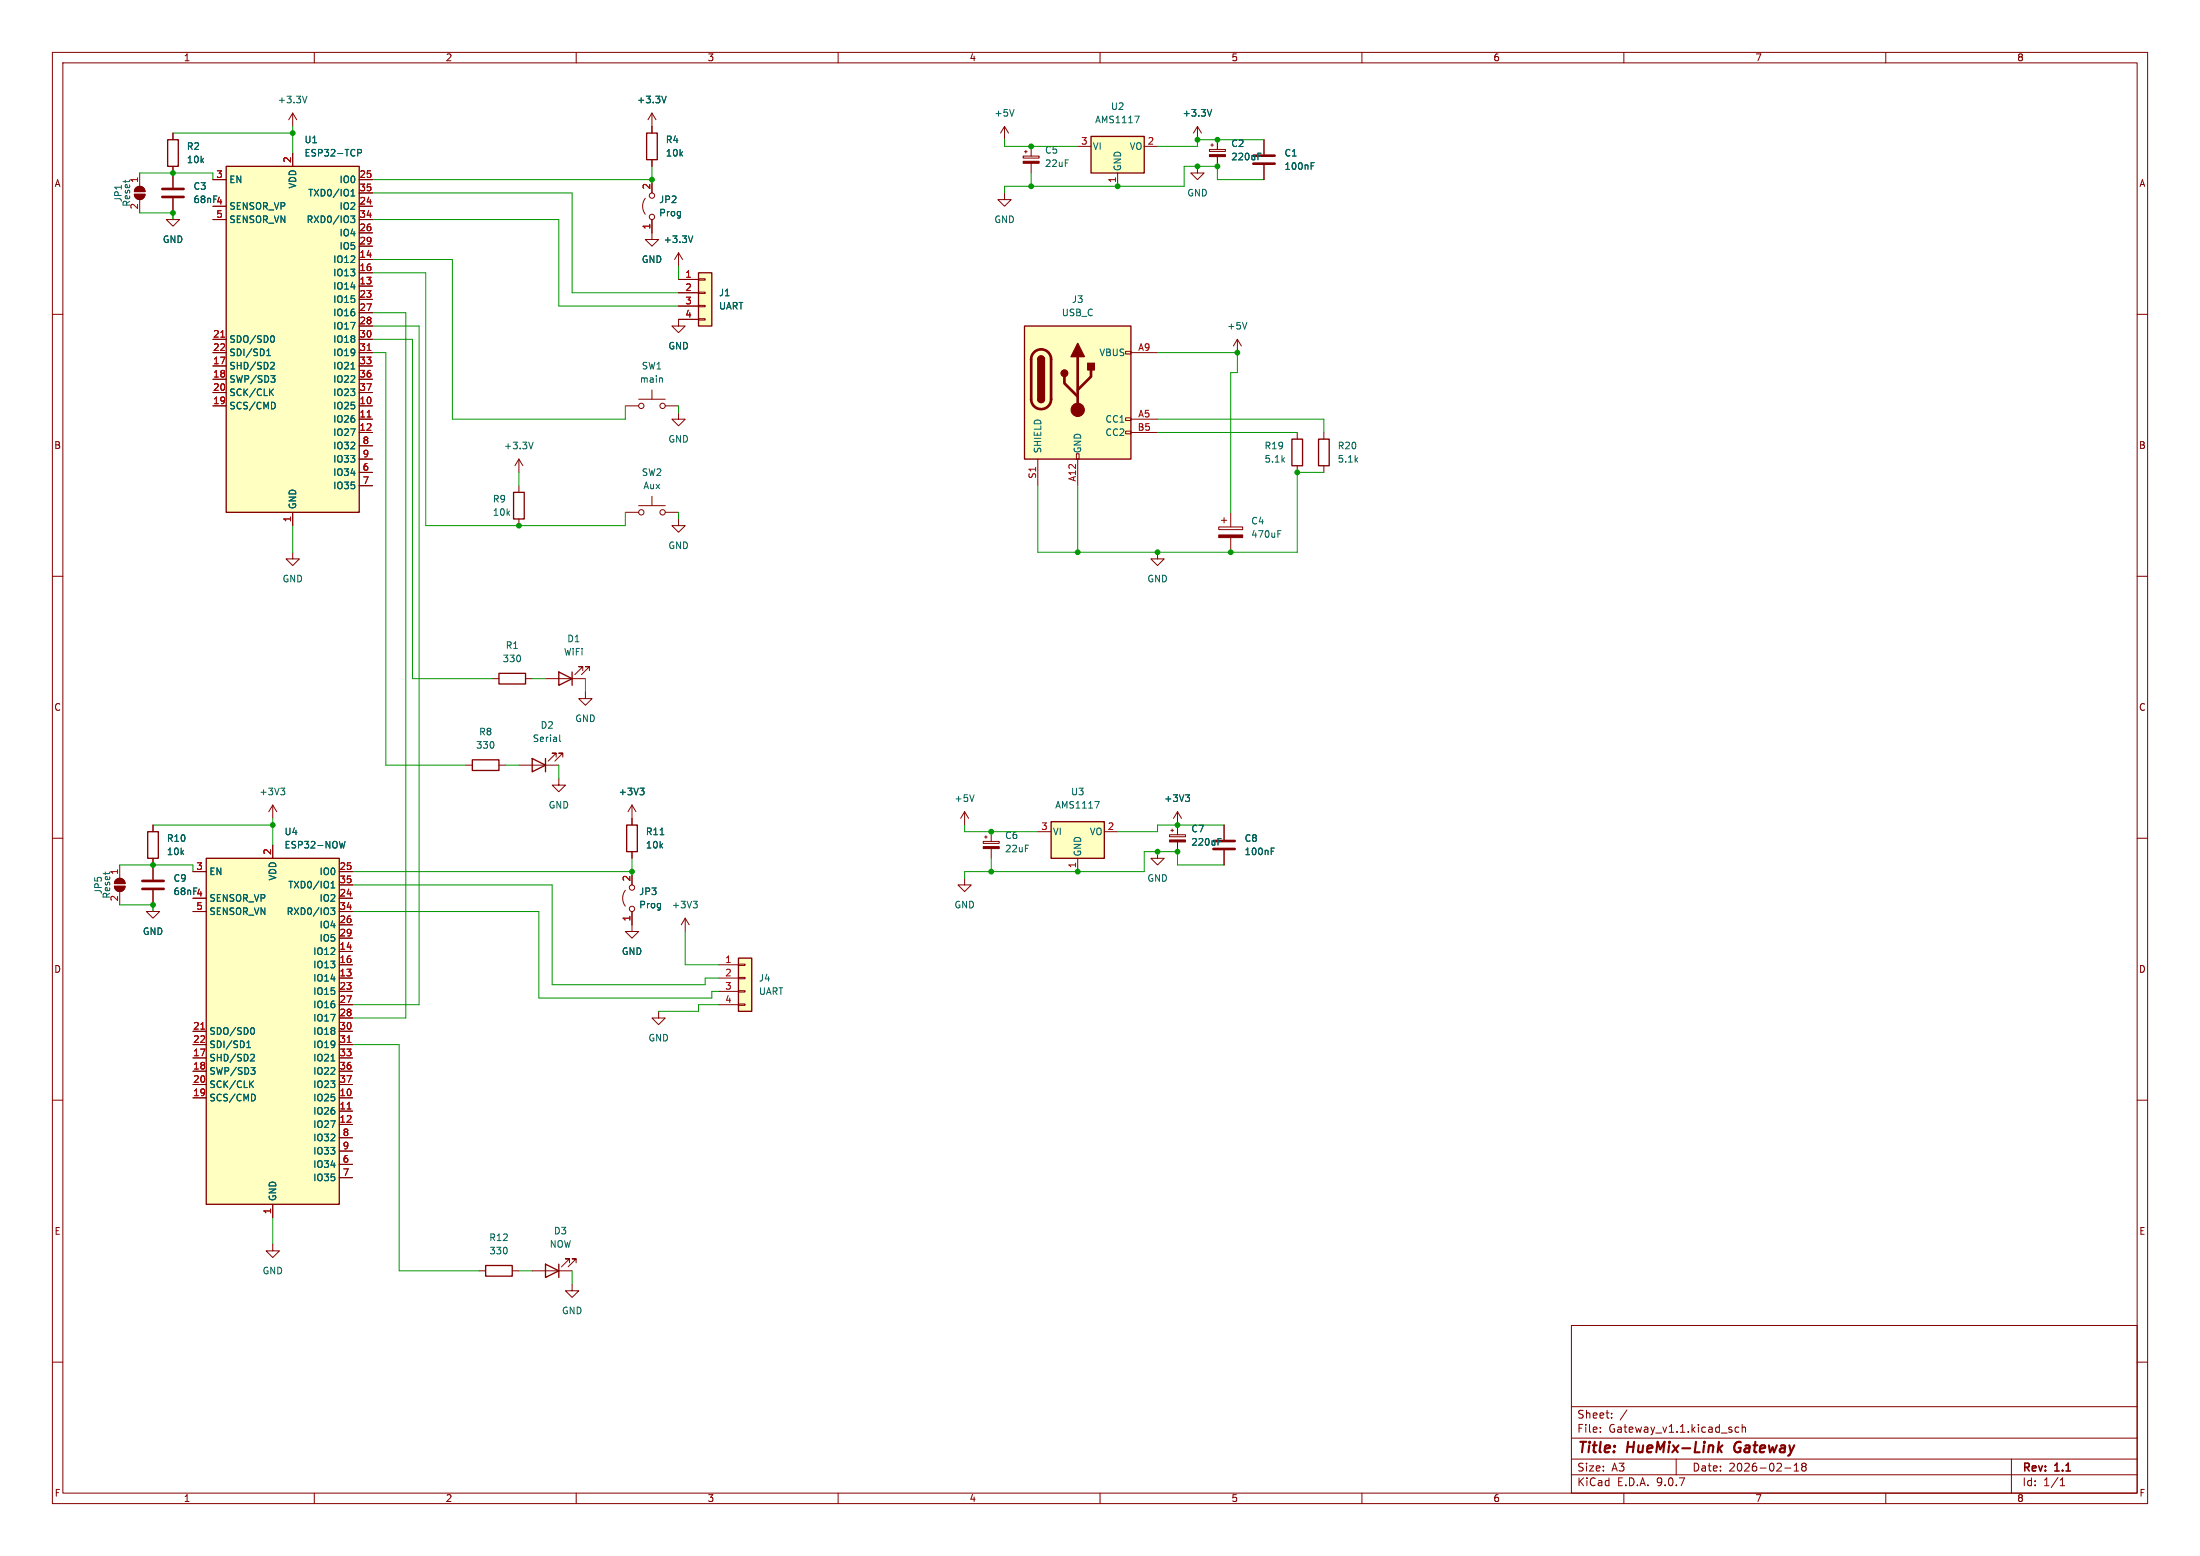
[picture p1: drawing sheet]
<svg xmlns="http://www.w3.org/2000/svg" width="420mm" height="297mm" viewBox="0 0 420 297" stroke-linecap="round" stroke-linejoin="round" font-family="sans-serif">
<g fill="none" stroke="#840000" stroke-width=".19">
<path d="M10 10h400v277h-400zM12 12h396v273h-396zM60 10v2M110 10v2M160 10v2M210 10v2M260 10v2M310 10v2M360 10v2M191.8 24.1l-.8 1.3M191.8 24.1l.7 1.3M191.8 24.1v2.6"/>
<path d="M195.3 29.8h3.1v.4h-3.1zM195.6 29h.5M195.8 28.7v.5M196.8 27.9v1.9M196.8 31.2v1.8M228.6 24.1l-.8 1.3M228.6 24.1l.8 1.3M228.6 24.1v2.6M10 60h2M236.2 64.8l-.7 1.2M236.2 64.8l.8 1.2M236.2 64.8v2.5"/>
<path d="M408 60h2M10 110h2M408 110h2M10 160h2M408 160h2M130.8 175.3l-.8 1.2M130.8 175.3l.8 1.2M130.8 175.3v2.5M10 210h2M408 210h2M300 253h108v32h-108zM10 260h2"/>
<path d="M300 278.5h108M300 274.5h108M300 268.5h108M305.5 273.2v.2M305.5 272.5v.1M307.7 270.5v.2M307.7 269.8v.1M310.6 269.1l-1.3 1.9M320 278.5v3M331.9 272.5l-.4-.1-.3 .3 .2 .6h.5M332.6 272.5l.2-.1 .4 .1v.9M332.6 271.9v1.5"/>
<path d="M342.5 279.7l.4-.4v1.5M344 279.4l-.1 .2 .3 .3M344.2 279.9l-.3 .3 .1 .4 .2 .2 .5-.1 .1-.2-.1-.4-.2-.2M344.2 279.9h.3M344.5 279.3l.3 .3-.3 .3M384 278.5v6.5M408 260h2M60 285v2M110 285v2M160 285v2M210 285v2M260 285v2"/>
<path d="M300 281.5h108M310 285v2M340.7 280.2h1.2M342.5 280.8h.9M360 285v2M393.3 283.6h.9M393.3 282.5l.4-.4v1.5"/>
</g>
<path d="M328.2 276.4l.5 .8M328.8 275.9l-.8 .7M331.4 275.5a1.27 1.27 0 0 0-.1 1.6" fill="none" stroke="#840000" stroke-width=".4"/>
<path d="M193.6 20.9l-.4 1.3M231.3 20.9l-.4 1.3M238 61.5l-.4 1.3M132.3 172h.8l-.4 .5M132.9 172.5l.2 .3v.3l-.2 .2" fill="none" stroke="#006464" stroke-width=".19"/>
<path d="M195.3 30.8h3.1v.4h-3.1z" fill="#840000" stroke="#840000" stroke-width=".19"/>
<path d="M195.6 62.2h20.3v25.4h-20.3z" fill="#ffffc2"/>
<g fill="none" stroke="#840000" stroke-width=".19">
<path d="M25.7 37.1h2a1.02 1.02 0 0 1-1 1 1.02 1.02 0 0 1-1-1zM25.9 35.9a1.02 1.02 0 0 1 1.2-.3 1.02 1.02 0 0 1 .6 1h-2zM26.7 33v2.6M26.7 38.1v2.5M33 37.8v4.1h1.3l-1.3 1.3-1.3-1.3h1.3M33 33v2.8M124.5 21.6v3.8M124.5 30.5v1.3M124.5 21.6l-.8 1.3M124.5 21.6l.7 1.3M191.8 36.8v1.3h1.2l-1.2 1.3-1.3-1.3h1.3M228.6 31.8v1.2h1.3l-1.3 1.3-1.3-1.3h1.3"/>
<path d="M230.9 28.5h3v.4h-3zM231.1 27.7h.5M231.4 27.4v.5M232.4 26.7v1.8M232.4 29.9v1.9M241.3 26.7v2.8M241.3 31.5v2.8M119.4 77.5h2.5M121.9 76.2h5.1M124.5 74.4v1.8M127 77.5h2.5M129.5 61v1.2h1.3l-1.3 1.3-1.2-1.3h1.2"/>
<path d="M129.5 78.7v1.3h1.3l-1.3 1.3-1.2-1.3h1.2M214.9 67.1h1v.5h-1zM214.9 79.8h1v.5h-1zM215.9 67.3h5.1M99.1 87.6l-.8 1.3M99.1 87.6l.7 1.3M99.1 87.6v2.6M99.1 92.7v1.3M99.1 99.1v1.2M119.4 97.8h2.5M121.9 96.5h5.1M124.5 94.7v1.8"/>
<path d="M127 97.8h2.5M198.1 87.6v5.1M205.5 86.6h.5v1h-.5zM205.7 87.6v5.1M214.9 82.3h1v.5h-1zM215.9 80h5.1M215.9 82.6h5.1M233.2 99.3h1M233.7 98.8v1M234.9 97.8v2.8M247.6 82.6v1.2M247.6 88.9v1.3"/>
<path d="M252.7 82.6v1.2M252.7 88.9v1.3M232.7 100.6h4.5v.5h-4.5zM234.9 102.6v2.8"/>
<circle cx="122.4" cy="77.5" r=".51"/>
<circle cx="126.5" cy="77.5" r=".51"/>
<circle cx="122.4" cy="97.8" r=".51"/>
<circle cx="126.5" cy="97.8" r=".51"/>
</g>
<path d="M123.4 25.4h2.1v5.1h-2.1zM195.6 62.2h20.3v25.4h-20.3zM198.1 68.6a.64 .64 0 0 1 .7-.7 .64 .64 0 0 1 .6 .7M198.1 76.2a.64 .64 0 0 0 .7 .6 .64 .64 0 0 0 .6-.6M98 94h2.1v5.1h-2.1zM246.6 83.8h2.1v5.1h-2.1zM251.7 83.8h2v5.1h-2z" fill="none" stroke="#840000" stroke-width=".25"/>
<path d="M31 36.1h4.1M31 37.6h4.1M239.3 29.7h4M239.3 31.2h4M197.4 67.2a1.9 1.9 0 0 1 2.1-.4 1.9 1.9 0 0 1 1.2 1.8v7.6a1.91 1.91 0 0 1-1.9 1.9 1.91 1.91 0 0 1-2-1.9l.1-7.8 .1-.6zM203.2 71.9v1.3l2.5 2.5M205.7 68.1v10.1M208.3 70.6v1.3l-2.6 2.5" fill="none" stroke="#840000" stroke-width=".51"/>
<g fill="#840000" stroke="#840000" stroke-width=".25">
<path d="M198.1 68.6h1.3v7.6h-1.3z"/>
<path d="M198.3 68.1a.64 .64 0 0 1 .7-.1 .64 .64 0 0 1 .4 .6h-1.3z"/>
<path d="M198.1 76.2h1.3a.64 .64 0 0 1-.6 .6 .64 .64 0 0 1-.7-.6z"/>
<path d="M205.7 65.5l1.3 2.6h-2.5z"/>
<path d="M207.6 69.3h1.3v1.3h-1.3z"/>
<circle cx="203.2" cy="71.2" r=".63"/>
</g>
<g fill="#840000" stroke="#840000" stroke-width=".19">
<path d="M232.7 102.1h4.5v.5h-4.5z"/>
<path d="M230.9 29.5h3v.4h-3z"/>
<path d="M25.9 35.9a1.02 1.02 0 0 1 1.2-.3 1.02 1.02 0 0 1 .6 1h-2z"/>
<path d="M25.7 37.1h2a1.02 1.02 0 0 1-1 1 1.02 1.02 0 0 1-1-1z"/>
<circle cx="205.7" cy="78.2" r="1.27"/>
</g>
<path d="M127.2 18.4l-.4 1.2M240.1 29.8h.5M240.1 29.2h.6M250.3 31.7h.4M250.3 31.1h.6M126.4 72.2l.1 .8M101.8 84.4l-.4 1.3M244 101.9h.4M244 101.3h.6" fill="none" stroke="#006464" stroke-width=".19"/>
<path d="M43.2 31.8h25.4v66h-25.4z" fill="#ffffc2"/>
<path d="M32 26.7h2v5.1h-2zM43.2 31.8h25.4v66h-25.4zM95.2 128.5h5.1v2.1h-5.1zM106.7 128.3l2.5 1.2-2.5 1.3zM109.2 128.3v2.5M92.7 241.6h5.1v2h-5.1zM104.1 241.3l2.6 1.3-2.6 1.2zM106.7 241.3v2.5" fill="none" stroke="#840000" stroke-width=".25"/>
<g fill="none" stroke="#840000" stroke-width=".19">
<path d="M33 25.4v1.3M33 31.8v1.2M40.6 34.3h2.6M40.6 39.4h2.6M55.9 21.6v2.5M55.9 29.2v2.6M55.9 21.6l-.8 1.3M55.9 21.6l.7 1.3M68.6 34.3h2.5M68.6 39.4h2.5M68.6 36.8h2.5M123.2 37.8a2.54 2.54 0 0 0 0 3.1"/>
<path d="M124.5 34.3v2.5M40.6 41.9h2.6M68.6 41.9h2.5M68.6 44.5h2.5M68.6 47h2.5M68.6 49.5h2.5M68.6 52.1h2.5M68.6 54.6h2.5M68.6 57.2h2.5M68.6 59.7h2.5M124.5 41.9v3.8h1.2l-1.2 1.3-1.3-1.3h1.3M129.5 48.3l-.7 1.2"/>
<path d="M129.5 48.3l.8 1.2M129.5 48.3v2.5M40.6 64.8h2.6M40.6 67.3h2.6M40.6 69.9h2.6M40.6 72.4h2.6M40.6 74.9h2.6M40.6 77.5h2.6M68.6 64.8h2.5M68.6 67.3h2.5M68.6 69.9h2.5M68.6 72.4h2.5"/>
<path d="M68.6 74.9h2.5M68.6 77.5h2.5M68.6 62.2h2.5M55.9 97.8v2.5M68.6 80h2.5M68.6 82.6h2.5M68.6 85.1h2.5M68.6 87.6h2.5M68.6 90.2h2.5M68.6 92.7h2.5M94 129.5h1.2M100.3 129.5h1.3"/>
<path d="M104.1 129.5h7.7M111.3 128v-.7h-.8h.8l-1.6 1.5M112.5 128v-.7h-.7h.7l-1.5 1.5M21.8 169.2h2.1a1.02 1.02 0 0 1-1 1 1.02 1.02 0 0 1-1.1-1zM22.1 167.9a1.02 1.02 0 0 1 1.1-.2 1.02 1.02 0 0 1 .7 1h-2.1zM22.9 165.1v2.5M22.9 170.2v2.5M91.4 242.6h1.3M97.8 242.6h1.3M101.6 242.6h7.6M108.7 241v-.7h-.8h.8l-1.5 1.5M109.2 245.1v1.3h1.3l-1.3 1.2-1.3-1.2h1.3"/>
<path d="M110 241v-.7h-.8h.8l-1.5 1.5"/>
<circle cx="124.5" cy="37.3" r=".51"/>
<circle cx="124.5" cy="41.4" r=".51"/>
</g>
<g fill="none" stroke="#006464" stroke-width=".19">
<path d="M58.6 18.4l-.4 1.2M67 37.4h.7M67 36.5l.4-.4v1.3M68.3 29.2l.6-.1 .1-.2v-.3l-.7-.1v1.3M66.9 41.2h.8l-.4 .5 .4 .1v.6l-.2 .1-.5-.1M132.3 45l-.5 1.3M50.9 67.9h.8M50.9 67l.4-.4v1.3M51.7 74.8l.5 .7M51.7 71.7h.8l-.4 .5 .3 .1 .1 .4-.2 .3h-.4M51.8 69.2h.5l.1 .3-.8 .9h.8M52 64.1a.68 .68 0 0 1 .4 .6 .68 .68 0 0 1-.4 .6"/>
<path d="M52.2 74.2l-.7 .8M52.3 76.8l.3 .5-.3 .7M67 70.4h.7"/>
</g>
<path d="M42.2 64.4h.7M70.1 66.9h.7M70.1 79.6h.7" fill="none" stroke="#a90000" stroke-width=".19"/>
<g fill="#840000" stroke="#840000" stroke-width=".19">
<path d="M22.1 167.9a1.02 1.02 0 0 1 1.1-.2 1.02 1.02 0 0 1 .7 1h-2.1z"/>
<path d="M21.8 169.2h2.1a1.02 1.02 0 0 1-1 1 1.02 1.02 0 0 1-1.1-1z"/>
</g>
<path d="M39.4 163.8h25.4v66.1h-25.4z" fill="#ffffc2"/>
<path d="M28.2 158.8h2v5h-2zM90.2 145h5v2.1h-5zM101.6 144.8l2.5 1.3-2.5 1.2zM104.1 144.8v2.5M39.4 163.8h25.4v66.1h-25.4z" fill="none" stroke="#840000" stroke-width=".25"/>
<g fill="none" stroke="#840000" stroke-width=".19">
<path d="M129.5 99.1v1.2h1.3l-1.3 1.3-1.2-1.3h1.2M55.9 105.4v1.3h1.2l-1.2 1.3-1.3-1.3h1.3M111.8 132.1v1.3h1.2l-1.2 1.2-1.3-1.2h1.3M29.2 157.5v1.3M52.1 153.7v2.5M52.1 153.7l-.8 1.2M52.1 153.7l.7 1.2M88.9 146.1h1.3M95.2 146.1h1.3M99.1 146.1h7.6M106.2 144.5v-.7h-.8h.8l-1.6 1.5M106.7 148.6v1.3h1.2l-1.2 1.2-1.3-1.2h1.3"/>
<path d="M107.4 144.5v-.7h-.7h.7l-1.5 1.5M120.6 153.7l-.7 1.2M120.6 153.7l.8 1.2M120.6 153.7v2.5M223.3 159.3h3v.4h-3zM223.5 158.5h.5M223.8 158.2v.6M224.8 154.9l-.8 1.3M224.8 154.9l.8 1.3M224.8 154.9v4.4M233.7 157.5v2.8M29.2 169.9v4.1h1.3l-1.3 1.3-1.3-1.3h1.3"/>
<path d="M29.2 163.8v4.1M36.8 166.4h2.6M36.8 171.5h2.6M36.8 174h2.6M52.1 161.3v2.5M64.8 166.4h2.5M64.8 171.5h2.5M64.8 174h2.5M64.8 168.9h2.5M64.8 176.5h2.5M64.8 179.1h2.5M224.8 160.7v1.9"/>
<path d="M233.7 162.3v2.8M36.8 196.9h2.6M36.8 199.4h2.6M64.8 196.9h2.5M64.8 199.4h2.5M64.8 181.6h2.5M64.8 184.2h2.5M64.8 186.7h2.5M64.8 189.2h2.5M64.8 191.8h2.5M64.8 194.3h2.5M36.8 201.9h2.6"/>
<path d="M36.8 204.5h2.6M36.8 207h2.6M36.8 209.6h2.6M64.8 201.9h2.5M64.8 204.5h2.5M64.8 207h2.5M64.8 209.6h2.5M64.8 212.1h2.5M64.8 214.6h2.5M64.8 217.2h2.5M64.8 219.7h2.5M52.1 237.5v1.3h1.2l-1.2 1.2-1.3-1.2h1.3"/>
<path d="M52.1 229.9v2.5M64.8 222.2h2.5M64.8 224.8h2.5"/>
</g>
<g fill="none" stroke="#006464" stroke-width=".19">
<path d="M53.6 150.4h.8l-.5 .5M54.1 150.9l.3 .3v.3l-.3 .2M106.8 140.3v1.1l.2 .1M122.2 150.4h.7l-.4 .5M122.7 150.9l.2 .3v.3l-.2 .2M226.3 151.7h.8l-.4 .5M226.8 152.2l.3 .2v.3l-.3 .3M63.1 173.3h.8l-.4 .5 .4 .1v.5l-.2 .2-.5-.1M63.2 169.5h.7M63.2 168.6l.4-.4v1.3M65.9 160.6l-.3 1.3-.3-.9-.2 .9M232.5 160.7h.4"/>
<path d="M232.5 160.1h.6M242.7 162.5h.4M242.7 161.9h.6M47.1 200h.7M47.1 199.1l.4-.4v1.3M48.1 196.2a.68 .68 0 0 1 .5 .6 .68 .68 0 0 1-.5 .6M47.8 206.9l.6 .7M47.9 203.8h.8l-.4 .5 .3 .1 .1 .4-.3 .2h-.3M48 201.2l.4 .1 .2 .3-.8 .9h.8M48.4 206.3l-.7 .7M48.5 208.9l.2 .5-.2 .7M63.2 202.5h.7"/>
</g>
<path d="M38.3 196.4h.8M66.3 199h.7M66.3 211.7h.7" fill="none" stroke="#a90000" stroke-width=".19"/>
<path d="M27.2 168.1h4M27.2 169.7h4M231.6 160.5h4.1M231.6 162.1h4.1" fill="none" stroke="#840000" stroke-width=".51"/>
<path d="M223.3 160.3h3v.4h-3z" fill="#840000" stroke="#840000" stroke-width=".19"/>
<path d="M133.3 52.1h2.6v10.1h-2.6z" fill="#ffffc2"/>
<path d="M133.3 52.1h2.6v10.1h-2.6z" fill="none" stroke="#840000" stroke-width=".25"/>
<path d="M129.5 53.3h3.8M129.5 55.9h3.8M129.5 58.4h3.8M133.3 53.2h1.3v.3h-1.3zM133.3 55.8h1.3v.2h-1.3zM133.3 58.3h1.3v.2h-1.3zM129.5 61h3.8M133.3 60.8h1.3v.3h-1.3zM221 105.4v1.3h1.2l-1.2 1.3-1.3-1.3h1.3" fill="none" stroke="#840000" stroke-width=".19"/>
<path d="M208.3 26h10.1v7h-10.1z" fill="#ffffc2"/>
<path d="M208.3 26h10.1v7h-10.1z" fill="none" stroke="#840000" stroke-width=".25"/>
<path d="M205.7 27.9h2.6M213.4 33v2.6M218.4 27.9h2.6M184.1 154.9l-.7 1.3M184.1 154.9l.8 1.3M184.1 154.9v2.6M188 159.8h.5M188.2 159.5v.5M189.2 158.8v1.8M184.1 167.6v1.3h1.3l-1.3 1.3-1.2-1.3h1.2M187.7 160.6h3.1v.4h-3.1zM189.2 162v1.8" fill="none" stroke="#840000" stroke-width=".19"/>
<path d="M216.6 22.2h.9l-.6 1.2M186 151.7l-.5 1.3" fill="none" stroke="#006464" stroke-width=".19"/>
<path d="M187.7 161.6h3.1v.4h-3.1z" fill="#840000" stroke="#840000" stroke-width=".19"/>
<path d="M200.7 156.8h10.1v7h-10.1z" fill="#ffffc2"/>
<path d="M119.6 157.5h2.1v5.1h-2.1zM200.7 156.8h10.1v7h-10.1z" fill="none" stroke="#840000" stroke-width=".25"/>
<path d="M120.6 156.2v1.3M198.1 158.8h2.6M210.8 158.8h2.6M120.6 162.6v1.2M205.7 163.8v2.6M221 162.6v1.2h1.2l-1.2 1.3-1.3-1.3h1.3" fill="none" stroke="#840000" stroke-width=".19"/>
<path d="M126 159.3h.7M209 153h.9l-.6 1.2" fill="none" stroke="#006464" stroke-width=".19"/>
<path d="M141 182.9h2.5v10.1h-2.5z" fill="#ffffc2"/>
<path d="M141 182.9h2.5v10.1h-2.5z" fill="none" stroke="#840000" stroke-width=".25"/>
<g fill="none" stroke="#840000" stroke-width=".19">
<path d="M33 25.4v1.3M33 31.8v4M33 37.8v2.8M40.6 34.3h2.6M40.6 39.4h2.6M55.9 29.2v2.6M68.6 34.3h2.5M68.6 39.4h2.5M68.6 36.8h2.5M124.5 24.1v1.3M124.5 30.5v1.3M124.5 34.3v2.5"/>
<path d="M232.4 26.7v1.8M232.4 29.9v1.9M241.3 26.7v2.8M241.3 31.5v2.8M40.6 41.9h2.6M68.6 41.9h2.5M68.6 44.5h2.5M68.6 47h2.5M68.6 49.5h2.5M68.6 52.1h2.5M68.6 54.6h2.5M68.6 57.2h2.5"/>
<path d="M68.6 59.7h2.5M124.5 41.9v2.6M129.5 53.3h3.8M129.5 55.9h3.8M129.5 58.4h3.8M40.6 64.8h2.6M40.6 67.3h2.6M40.6 69.9h2.6M40.6 72.4h2.6M40.6 74.9h2.6M40.6 77.5h2.6M68.6 64.8h2.5"/>
<path d="M68.6 67.3h2.5M68.6 69.9h2.5M68.6 72.4h2.5M68.6 74.9h2.5M68.6 77.5h2.5M68.6 62.2h2.5M129.5 61h3.8M55.9 97.8v2.5M68.6 80h2.5M68.6 82.6h2.5M68.6 85.1h2.5M68.6 87.6h2.5"/>
<path d="M68.6 90.2h2.5M68.6 92.7h2.5M29.2 157.5v1.3M120.6 156.2v1.3M224.8 157.5v1.8M233.7 157.5v2.8M29.2 163.8v4.1M29.2 169.9v2.8M36.8 166.4h2.6M36.8 171.5h2.6M36.8 174h2.6M52.1 161.3v2.5"/>
<path d="M64.8 166.4h2.5M64.8 171.5h2.5M64.8 174h2.5M64.8 168.9h2.5M64.8 176.5h2.5M64.8 179.1h2.5M119.4 169.9a2.54 2.54 0 0 0 0 3.1M120.6 174v3.8h1.3l-1.3 1.3-1.2-1.3h1.2M120.6 162.6v1.2M120.6 166.4v2.5M224.8 160.7v1.9M233.7 162.3v2.8"/>
<path d="M36.8 196.9h2.6M36.8 199.4h2.6M64.8 184.2h2.5M64.8 186.7h2.5M64.8 189.2h2.5M64.8 191.8h2.5M64.8 196.9h2.5M64.8 199.4h2.5M64.8 181.6h2.5M64.8 194.3h2.5M125.7 193v1.3h1.3l-1.3 1.3-1.2-1.3h1.2M137.2 184.2h3.8"/>
<path d="M137.2 186.7h3.8M137.2 189.2h3.8M137.2 191.8h3.8M141 184h1.2v.3h-1.2zM141 186.6h1.2v.2h-1.2zM141 189.1h1.2v.3h-1.2zM141 191.6h1.2v.3h-1.2zM36.8 201.9h2.6M36.8 204.5h2.6M36.8 207h2.6M36.8 209.6h2.6M64.8 201.9h2.5"/>
<path d="M64.8 204.5h2.5M64.8 207h2.5M64.8 209.6h2.5M64.8 212.1h2.5M64.8 214.6h2.5M64.8 217.2h2.5M64.8 219.7h2.5M52.1 229.9v2.5M64.8 222.2h2.5M64.8 224.8h2.5"/>
<circle cx="120.7" cy="169.4" r=".51"/>
<circle cx="120.7" cy="173.5" r=".51"/>
</g>
<g fill="none" stroke="#009600" stroke-width=".19">
<path d="M26.7 33h13.9v1.3M33 25.4h22.9M55.9 24.1v5.1M71.1 36.8h38.1v19.1h20.3M124.5 31.8v2.5h-53.4M191.8 26.7v1.2h13.9M196.8 33v2.6M241.3 34.3h-8.9v-2.5h-6.3v3.8h-34.3v1.2M241.3 26.7h-12.7v1.2h-7.6M26.7 40.6h6.3v1.3M71.1 49.5h15.3v30.5h33v-2.5M71.1 52.1h10.2v48.2h38.1v-2.5"/>
<path d="M71.1 41.9h35.6v16.5h22.8M71.1 59.7h6.4v134.6h-10.2M129.5 50.8v2.5M71.1 62.2h8.9v129.6h-12.7M71.1 67.3h2.6v78.8h15.2M71.1 64.8h7.6v64.7h15.3M129.5 77.5v1.2M221 67.3h15.2v3.8h-1.3v26.7M99.1 90.2v2.5M129.5 97.8v1.3M205.7 92.7v12.7M221 82.6h26.6"/>
<path d="M221 80h31.7v2.6M252.7 90.2h-5.1v15.2h-49.5v-12.7M55.9 100.3v5.1M101.6 129.5h2.5M111.8 129.5v2.6M29.2 157.5h22.9M52.1 156.2v5.1M96.5 146.1h2.6M106.7 146.1v2.5M184.1 157.5v1.3h14M233.7 157.5h-12.7v1.3h-7.6M22.9 165.1h13.9v1.3"/>
<path d="M22.9 172.7h6.3v1.3M67.3 174h35.6v16.5h33v-1.3h1.3M67.3 168.9h38.1v19.1h29.2v-1.3h2.6M120.6 163.8v2.6h-53.3M130.8 177.8v6.4h6.4M189.2 163.8v2.6M233.7 165.1h-8.9v-2.5h-6.4v3.8h-34.3v1.2M67.3 199.4h8.9v43.2h15.2M137.2 191.8h-3.9v1.2h-7.6M52.1 232.4v5.1M99.1 242.6h2.5M109.2 242.6v2.5"/>
</g>
<g fill="none" stroke="#006464" stroke-width=".19">
<path d="M127.2 18.4l-.4 1.2M67 37.4h.7M67 36.5l.4-.4v1.3M68.3 29.2l.6-.1 .1-.2v-.3l-.7-.1v1.3M231.3 20.9l-.4 1.3M240.1 29.8h.5M240.1 29.2h.6M250.3 31.7h.4M250.3 31.1h.6M66.9 41.2h.8l-.4 .5 .4 .1v.6l-.2 .1-.5-.1M132.3 45l-.5 1.3M50.9 67.9h.8"/>
<path d="M50.9 67l.4-.4v1.3M51.7 74.8l.5 .7M51.7 71.7h.8l-.4 .5 .3 .1 .1 .4-.2 .3h-.4M51.8 69.2h.5l.1 .3-.8 .9h.8M52 64.1a.68 .68 0 0 1 .4 .6 .68 .68 0 0 1-.4 .6M52.2 74.2l-.7 .8M52.3 76.8l.3 .5-.3 .7M67 70.4h.7M122.2 150.4h.7l-.4 .5M122.7 150.9l.2 .3v.3l-.2 .2M126 159.3h.7M226.3 151.7h.8l-.4 .5"/>
<path d="M226.8 152.2l.3 .2v.3l-.3 .3M63.1 173.3h.8l-.4 .5 .4 .1v.5l-.2 .2-.5-.1M63.2 169.5h.7M63.2 168.6l.4-.4v1.3M65.9 160.6l-.3 1.3-.3-.9-.2 .9M232.5 160.7h.4M232.5 160.1h.6M242.7 162.5h.4M242.7 161.9h.6M47.1 200h.7M47.1 199.1l.4-.4v1.3M48.1 196.2a.68 .68 0 0 1 .5 .6 .68 .68 0 0 1-.5 .6"/>
<path d="M47.8 206.9l.6 .7M47.9 203.8h.8l-.4 .5 .3 .1 .1 .4-.3 .2h-.3M48 201.2l.4 .1 .2 .3-.8 .9h.8M48.4 206.3l-.7 .7M48.5 208.9l.2 .5-.2 .7M63.2 202.5h.7"/>
</g>
<path d="M42.2 64.4h.7M70.1 66.9h.7M70.1 79.6h.7M38.3 196.4h.8M66.3 199h.7M66.3 211.7h.7" fill="none" stroke="#a90000" stroke-width=".19"/>
<g fill="#009600" stroke="#009600" stroke-width=".19">
<circle cx="236.2" cy="67.3" r=".46"/>
<circle cx="247.6" cy="90.2" r=".46"/>
<circle cx="232.4" cy="31.8" r=".46"/>
<circle cx="99.1" cy="100.3" r=".46"/>
<circle cx="189.2" cy="158.8" r=".46"/>
<circle cx="189.2" cy="166.4" r=".46"/>
<circle cx="120.6" cy="166.4" r=".46"/>
<circle cx="221" cy="162.6" r=".46"/>
<circle cx="205.7" cy="166.4" r=".46"/>
<circle cx="205.7" cy="105.4" r=".46"/>
<circle cx="234.9" cy="105.4" r=".46"/>
<circle cx="221" cy="105.4" r=".46"/>
<circle cx="224.8" cy="162.6" r=".46"/>
<circle cx="224.8" cy="157.5" r=".46"/>
<circle cx="52.1" cy="157.5" r=".46"/>
<circle cx="29.2" cy="165.1" r=".46"/>
<circle cx="29.2" cy="172.7" r=".46"/>
<circle cx="55.9" cy="25.4" r=".46"/>
<circle cx="124.5" cy="34.3" r=".46"/>
<circle cx="33" cy="40.6" r=".46"/>
<circle cx="33" cy="33" r=".46"/>
<circle cx="228.6" cy="26.7" r=".46"/>
<circle cx="196.8" cy="35.6" r=".46"/>
<circle cx="228.6" cy="31.8" r=".46"/>
<circle cx="232.4" cy="26.7" r=".46"/>
<circle cx="213.4" cy="35.6" r=".46"/>
<circle cx="196.8" cy="27.9" r=".46"/>
</g>
<g font-size="2.8" fill="#840000">
<text x="301" y="277.9">Title:</text>
<text x="310.6" y="277.9">HueMix-Link</text>
<text x="331.9" y="277.9">Gateway</text>
</g>
<g font-size="2.1" fill="#840000">
<text x="301" y="273.7">File:</text>
<text x="301" y="271">Sheet:</text>
<text x="307.1" y="273.7">Gateway_v1.1.kicad_sch</text>
<text x="301" y="281.1">Size:</text>
<text x="307.6" y="281.1">A3</text>
<text x="323" y="281.1">Date:</text>
<text x="330" y="281.1">2026-02-18</text>
<text x="386" y="281.3">Rev:</text>
<text x="392.4" y="281.3">1.1</text>
<text x="301" y="283.9">KiCad</text>
<text x="308.7" y="283.9">E.D.A.</text>
<text x="316.3" y="283.9">9.0.7</text>
<text x="386" y="283.9">Id:</text>
<text x="390.1" y="283.9">1/1</text>
</g>
<g font-size="1.8" fill="#840000">
<text x="35" y="11.9">1</text>
<text x="85" y="11.9">2</text>
<text x="135" y="11.9">3</text>
<text x="185" y="11.9">4</text>
<text x="235" y="11.9">5</text>
<text x="285" y="11.9">6</text>
<text x="335" y="11.9">7</text>
<text x="385" y="11.9">8</text>
<text x="10.3" y="35.9">A</text>
<text x="408.3" y="35.9">A</text>
<text x="10.3" y="85.9">B</text>
<text x="408.2" y="85.9">B</text>
<text x="10.3" y="135.9">C</text>
<text x="408.2" y="135.9">C</text>
<text x="10.3" y="185.9">D</text>
<text x="408.2" y="185.9">D</text>
<text x="10.3" y="235.9">E</text>
<text x="408.3" y="235.9">E</text>
<text x="10.3" y="285.9">F</text>
<text x="35" y="286.9">1</text>
<text x="85" y="286.9">2</text>
<text x="135" y="286.9">3</text>
<text x="185" y="286.9">4</text>
<text x="235" y="286.9">5</text>
<text x="285" y="286.9">6</text>
<text x="335" y="286.9">7</text>
<text x="385" y="286.9">8</text>
<text x="408.3" y="285.9">F</text>
</g>
<g font-size="1.8" fill="#006464">
<text x="52.9" y="19.9">+3.3V</text>
<text x="121.5" y="19.9">+3.3V</text>
<text x="189.7" y="22.5">+5V</text>
<text x="209" y="23.7">AMS1117</text>
<text x="212" y="21.2">U2</text>
<text x="225.7" y="22.5">+3.3V</text>
<text x="35.6" y="28.8">R2</text>
<text x="58" y="27.5">U1</text>
<text x="127" y="27.5">R4</text>
<text x="199.4" y="29.5">C5</text>
<text x="208.5" y="28.8">VI</text>
<text x="215.6" y="28.8">VO</text>
<text x="235" y="28.3">C2</text>
<text x="26.4" y="35" transform="rotate(-90 26.4 35)">1</text>
<text x="35.6" y="31.3">10k</text>
<text x="43.7" y="35.2">EN</text>
<text x="58" y="30.1">ESP32-TCP</text>
<text x="64.7" y="35.2">IO0</text>
<text x="127" y="30.1">10k</text>
<text x="199.4" y="32.1">22uF</text>
<text x="214.2" y="32.8" transform="rotate(-90 214.2 32.8)">GND</text>
<text x="235" y="30.8">220uF</text>
<text x="245.1" y="30.1">C1</text>
<text x="245.1" y="32.6">100nF</text>
<text x="23.4" y="38.7" transform="rotate(-90 23.4 38.7)">JP1</text>
<text x="25" y="39.6" transform="rotate(-90 25 39.6)">Reset</text>
<text x="36.8" y="36.4">C3</text>
<text x="36.8" y="39">68nF 4</text>
<text x="43.7" y="40.2">SENSOR_VP</text>
<text x="56.7" y="36.1" transform="rotate(-90 56.7 36.1)">VDD</text>
<text x="58.7" y="37.7">TXD0/IO1</text>
<text x="64.7" y="40.2">IO2</text>
<text x="125.7" y="39">JP2</text>
<text x="125.7" y="41.5">Prog</text>
<text x="226.6" y="37.7">GND</text>
<text x="31" y="46.6">GND</text>
<text x="43.7" y="42.8">SENSOR_VN</text>
<text x="58.4" y="42.8">RXD0/IO3</text>
<text x="64.7" y="45.3">IO4</text>
<text x="64.7" y="47.9">IO5</text>
<text x="126.6" y="46.6">+3.3V</text>
<text x="189.7" y="42.8">GND</text>
<text x="63.5" y="50.4">IO12</text>
<text x="63.5" y="52.9">IO13</text>
<text x="122.4" y="50.4">GND</text>
<text x="63.5" y="55.5">IO14</text>
<text x="63.5" y="58">IO15</text>
<text x="137.2" y="56.7">J1</text>
<text x="137.2" y="59.3">UART</text>
<text x="204.5" y="58">J3</text>
<text x="43.7" y="65.6">SDO/SD0</text>
<text x="63.5" y="60.6">IO16</text>
<text x="63.5" y="63.1">IO17</text>
<text x="63.5" y="65.6">IO18</text>
<text x="202.6" y="60.6">USB_C</text>
<text x="234.2" y="63.1">+5V</text>
<text x="43.7" y="68.2">SDI/SD1</text>
<text x="43.7" y="70.7">SHD/SD2</text>
<text x="63.5" y="68.2">IO19</text>
<text x="63.5" y="70.7">IO21</text>
<text x="122.4" y="70.7">SW1</text>
<text x="127.5" y="66.9">GND</text>
<text x="209.8" y="68.2">VBUS</text>
<text x="43.7" y="73.3">SWP/SD3</text>
<text x="43.7" y="75.8">SCK/CLK</text>
<text x="63.5" y="73.3">IO22</text>
<text x="63.5" y="75.8">IO23</text>
<text x="122.1" y="73.3">main</text>
<text x="43.7" y="78.3">SCS/CMD</text>
<text x="63.5" y="78.3">IO25</text>
<text x="63.5" y="80.9">IO26</text>
<text x="63.5" y="83.4">IO27</text>
<text x="210.9" y="80.9">CC1</text>
<text x="210.9" y="83.4">CC2</text>
<text x="63.5" y="86">IO32</text>
<text x="63.5" y="88.5">IO33</text>
<text x="96.1" y="86">+3.3V</text>
<text x="127.5" y="84.7">GND</text>
<text x="199" y="86.6" transform="rotate(-90 199 86.6)">SHIELD</text>
<text x="206.6" y="86.6" transform="rotate(-90 206.6 86.6)">GND</text>
<text x="241.3" y="88.5">5.1k</text>
<text x="241.3" y="86">R19</text>
<text x="255.3" y="88.5">5.1k</text>
<text x="255.3" y="86">R20</text>
<text x="63.5" y="91">IO34</text>
<text x="63.5" y="93.6">IO35</text>
<text x="122.4" y="91">SW2</text>
<text x="122.7" y="93.6">Aux</text>
<text x="56.7" y="97.3" transform="rotate(-90 56.7 97.3)">GND</text>
<text x="94" y="96.1">R9</text>
<text x="94" y="98.7">10k</text>
<text x="238.8" y="100.3">C4</text>
<text x="127.5" y="105">GND</text>
<text x="238.8" y="102.8">470uF</text>
<text x="53.8" y="111.4">GND</text>
<text x="218.9" y="111.4">GND</text>
<text x="96.4" y="124.1">R1</text>
<text x="107.6" y="125.3">WiFi</text>
<text x="108.2" y="122.8">D1</text>
<text x="95.9" y="126.6">330</text>
<text x="90.8" y="143.1">330</text>
<text x="91.4" y="140.6">R8</text>
<text x="101.6" y="141.8">Serial</text>
<text x="103.1" y="139.3">D2</text>
<text x="109.7" y="138">GND</text>
<text x="49.4" y="152">+3V3</text>
<text x="104.6" y="154.5">GND</text>
<text x="118" y="152">+3V3</text>
<text x="182.1" y="153.3">+5V</text>
<text x="201.3" y="154.5">AMS1117</text>
<text x="204.4" y="152">U3</text>
<text x="222.1" y="153.3">+3V3</text>
<text x="31.8" y="160.9">R10</text>
<text x="54.2" y="159.6">U4</text>
<text x="123.2" y="159.6">R11</text>
<text x="191.8" y="160.3">C6</text>
<text x="200.9" y="159.6">VI</text>
<text x="207.9" y="159.6">VO</text>
<text x="227.3" y="159.1">C7</text>
<text x="227.3" y="161.6">220uF</text>
<text x="237.5" y="160.9">C8</text>
<text x="22.6" y="167.1" transform="rotate(-90 22.6 167.1)">1</text>
<text x="31.8" y="163.4">10k</text>
<text x="39.9" y="167.2">EN</text>
<text x="54.2" y="162.2">ESP32-NOW</text>
<text x="60.9" y="167.2">IO0</text>
<text x="123.2" y="162.2">10k</text>
<text x="191.8" y="162.9">22uF</text>
<text x="206.6" y="163.6" transform="rotate(-90 206.6 163.6)">GND</text>
<text x="237.5" y="163.4">100nF</text>
<text x="19.6" y="170.8" transform="rotate(-90 19.6 170.8)">JP5</text>
<text x="21.2" y="171.6" transform="rotate(-90 21.2 171.6)">Reset</text>
<text x="33" y="168.5">C9</text>
<text x="39.9" y="172.3">SENSOR_VP</text>
<text x="52.9" y="168.2" transform="rotate(-90 52.9 168.2)">VDD</text>
<text x="54.9" y="169.8">TXD0/IO1</text>
<text x="60.9" y="172.3">IO2</text>
<text x="121.9" y="171">JP3</text>
<text x="121.9" y="173.6">Prog</text>
<text x="128.2" y="173.6">+3V3</text>
<text x="182.1" y="173.6">GND</text>
<text x="218.9" y="168.5">GND</text>
<text x="27.2" y="178.7">GND</text>
<text x="39.9" y="174.9">SENSOR_VN</text>
<text x="54.6" y="174.9">RXD0/IO3</text>
<text x="60.9" y="177.4">IO4</text>
<text x="60.9" y="179.9">IO5</text>
<text x="59.7" y="182.5">IO12</text>
<text x="59.7" y="185">IO13</text>
<text x="118.6" y="182.5">GND</text>
<text x="59.7" y="187.6">IO14</text>
<text x="59.7" y="190.1">IO15</text>
<text x="144.8" y="187.6">J4</text>
<text x="144.8" y="190.1">UART</text>
<text x="39.9" y="197.7">SDO/SD0</text>
<text x="59.7" y="192.6">IO16</text>
<text x="59.7" y="195.2">IO17</text>
<text x="59.7" y="197.7">IO18</text>
<text x="39.9" y="200.3">SDI/SD1</text>
<text x="39.9" y="202.8">SHD/SD2</text>
<text x="59.7" y="200.3">IO19</text>
<text x="59.7" y="202.8">IO21</text>
<text x="123.7" y="199">GND</text>
<text x="39.9" y="205.3">SWP/SD3</text>
<text x="39.9" y="207.9">SCK/CLK</text>
<text x="59.7" y="205.3">IO22</text>
<text x="59.7" y="207.9">IO23</text>
<text x="39.9" y="210.4">SCS/CMD</text>
<text x="59.7" y="210.4">IO25</text>
<text x="59.7" y="213">IO26</text>
<text x="59.7" y="215.5">IO27</text>
<text x="59.7" y="218">IO32</text>
<text x="59.7" y="220.6">IO33</text>
<text x="59.7" y="223.1">IO34</text>
<text x="59.7" y="225.7">IO35</text>
<text x="52.9" y="229.4" transform="rotate(-90 52.9 229.4)">GND</text>
<text x="93.3" y="237.1">R12</text>
<text x="93.3" y="239.6">330</text>
<text x="104.8" y="238.4">NOW</text>
<text x="105.7" y="235.8">D3</text>
<text x="50" y="243.4">GND</text>
<text x="107.2" y="251.1">GND</text>
</g>
<g font-size="1.8" fill="#a90000">
<text x="206.3" y="27.7">3</text>
<text x="219" y="27.7">2</text>
<text x="41.2" y="34">3</text>
<text x="55.6" y="31.2" transform="rotate(-90 55.6 31.2)">2</text>
<text x="68.5" y="34">25</text>
<text x="213.1" y="35" transform="rotate(-90 213.1 35)">1</text>
<text x="26.4" y="40.1" transform="rotate(-90 26.4 40.1)">2</text>
<text x="41.2" y="41.7">5</text>
<text x="68.5" y="36.6">35</text>
<text x="68.5" y="39.1">24</text>
<text x="68.5" y="41.7">34</text>
<text x="124.2" y="36.3" transform="rotate(-90 124.2 36.3)">2</text>
<text x="68.5" y="44.2">26</text>
<text x="68.5" y="46.7">29</text>
<text x="124.2" y="43.9" transform="rotate(-90 124.2 43.9)">1</text>
<text x="68.5" y="49.3">14</text>
<text x="68.5" y="51.8">16</text>
<text x="130.7" y="53.1">1</text>
<text x="68.5" y="54.4">13</text>
<text x="68.5" y="56.9">23</text>
<text x="68.5" y="59.4">27</text>
<text x="130.7" y="55.6">2</text>
<text x="130.7" y="58.2">3</text>
<text x="40.6" y="64.5">21</text>
<text x="68.5" y="62">28</text>
<text x="68.5" y="64.5">30</text>
<text x="130.7" y="60.7">4</text>
<text x="40.6" y="67.1">22</text>
<text x="40.6" y="69.6">17</text>
<text x="68.5" y="67.1">31</text>
<text x="68.5" y="69.6">33</text>
<text x="217.2" y="67.1">A9</text>
<text x="40.6" y="72.1">18</text>
<text x="40.6" y="74.7">20</text>
<text x="40.6" y="77.2">19</text>
<text x="68.5" y="72.1">36</text>
<text x="68.5" y="74.7">37</text>
<text x="68.5" y="77.2">10</text>
<text x="68.5" y="79.8">11</text>
<text x="68.5" y="82.3">12</text>
<text x="217.1" y="82.3">B5</text>
<text x="217.2" y="79.8">A5</text>
<text x="69.1" y="84.8">8</text>
<text x="69.1" y="87.4">9</text>
<text x="69.1" y="89.9">6</text>
<text x="69.1" y="92.5">7</text>
<text x="197.9" y="91.5" transform="rotate(-90 197.9 91.5)">S1</text>
<text x="205.5" y="92" transform="rotate(-90 205.5 92)">A12</text>
<text x="55.6" y="99.8" transform="rotate(-90 55.6 99.8)">1</text>
<text x="198.7" y="158.5">3</text>
<text x="211.4" y="158.5">2</text>
<text x="37.4" y="166.1">3</text>
<text x="51.8" y="163.3" transform="rotate(-90 51.8 163.3)">2</text>
<text x="64.7" y="166.1">25</text>
<text x="205.5" y="165.8" transform="rotate(-90 205.5 165.8)">1</text>
<text x="22.6" y="172.2" transform="rotate(-90 22.6 172.2)">2</text>
<text x="33" y="171">68nF 4</text>
<text x="37.4" y="173.7">5</text>
<text x="64.7" y="168.7">35</text>
<text x="64.7" y="171.2">24</text>
<text x="64.7" y="173.7">34</text>
<text x="120.4" y="168.3" transform="rotate(-90 120.4 168.3)">2</text>
<text x="64.7" y="176.3">26</text>
<text x="64.7" y="178.8">29</text>
<text x="120.4" y="176" transform="rotate(-90 120.4 176)">1</text>
<text x="64.7" y="181.4">14</text>
<text x="64.7" y="183.9">16</text>
<text x="138.4" y="183.9">1</text>
<text x="64.7" y="186.4">13</text>
<text x="64.7" y="189">23</text>
<text x="64.7" y="191.5">27</text>
<text x="138.4" y="186.4">2</text>
<text x="138.4" y="189">3</text>
<text x="138.4" y="191.5">4</text>
<text x="36.8" y="196.6">21</text>
<text x="64.7" y="194.1">28</text>
<text x="64.7" y="196.6">30</text>
<text x="36.8" y="199.1">22</text>
<text x="36.8" y="201.7">17</text>
<text x="64.7" y="199.1">31</text>
<text x="64.7" y="201.7">33</text>
<text x="36.8" y="204.2">18</text>
<text x="36.8" y="206.8">20</text>
<text x="36.8" y="209.3">19</text>
<text x="64.7" y="204.2">36</text>
<text x="64.7" y="206.8">37</text>
<text x="64.7" y="209.3">10</text>
<text x="64.7" y="211.8">11</text>
<text x="64.7" y="214.4">12</text>
<text x="65.3" y="216.9">8</text>
<text x="65.3" y="219.5">9</text>
<text x="65.3" y="222">6</text>
<text x="65.3" y="224.5">7</text>
<text x="51.8" y="231.8" transform="rotate(-90 51.8 231.8)">1</text>
</g>
</svg>
